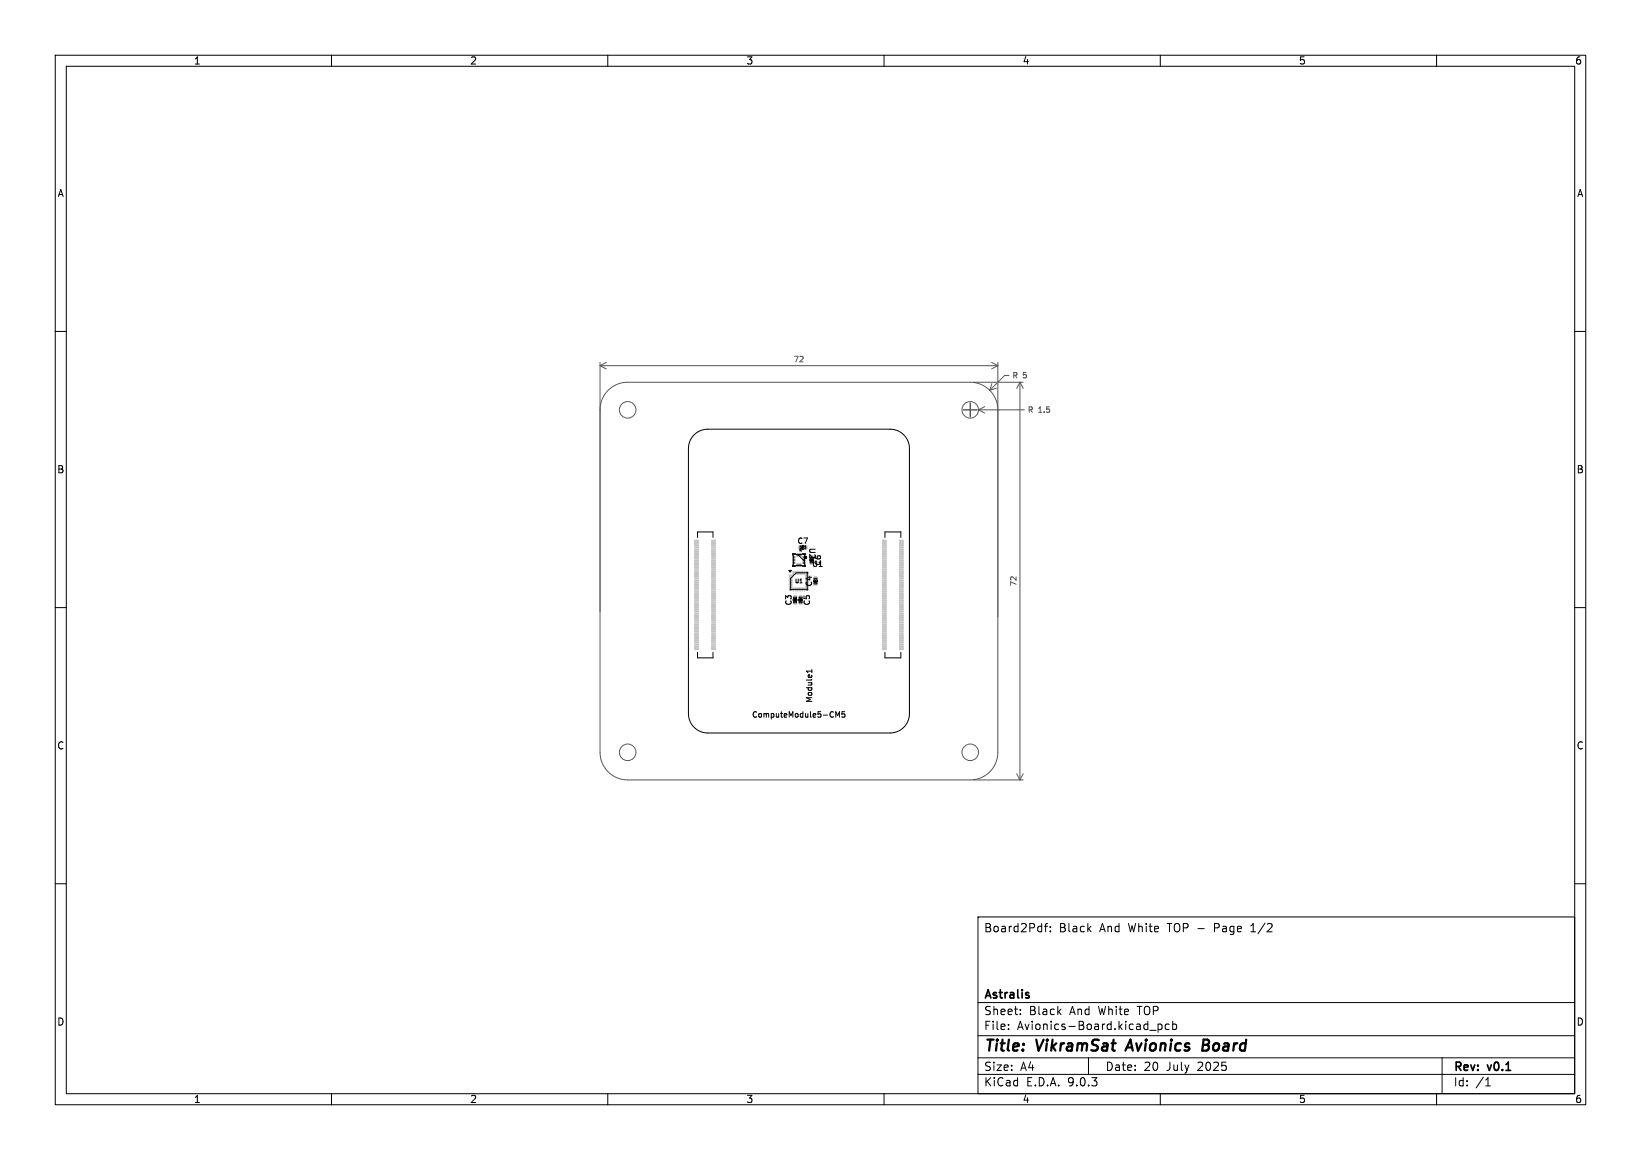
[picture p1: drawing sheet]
<svg xmlns="http://www.w3.org/2000/svg" width="297mm" height="210mm" viewBox="0 0 297 210" stroke-linecap="round" stroke-linejoin="round" font-family="sans-serif">
<g fill="#f0f0f0" stroke="#f0f0f0" stroke-width=".18">
<path d="M125.7 97.8h.7v.2h-.7z"/>
<path d="M128.8 97.8h.7v.2h-.7z"/>
<path d="M125.7 98.2h.7v.2h-.7z"/>
<path d="M128.8 98.2h.7v.2h-.7z"/>
<path d="M125.7 98.6h.7v.2h-.7z"/>
<path d="M128.8 98.6h.7v.2h-.7z"/>
<path d="M125.7 99h.7v.2h-.7z"/>
<path d="M128.8 99h.7v.2h-.7z"/>
<path d="M125.7 99.4h.7v.2h-.7z"/>
<path d="M128.8 99.4h.7v.2h-.7z"/>
<path d="M125.7 99.8h.7v.2h-.7z"/>
<path d="M128.8 99.8h.7v.2h-.7z"/>
<path d="M125.7 100.2h.7v.2h-.7z"/>
<path d="M128.8 100.2h.7v.2h-.7z"/>
<path d="M125.7 100.6h.7v.2h-.7z"/>
<path d="M128.8 100.6h.7v.2h-.7z"/>
<path d="M125.7 101h.7v.2h-.7z"/>
<path d="M128.8 101h.7v.2h-.7z"/>
<path d="M125.7 101.4h.7v.2h-.7z"/>
<path d="M128.8 101.4h.7v.2h-.7z"/>
<path d="M125.7 101.8h.7v.2h-.7z"/>
<path d="M128.8 101.8h.7v.2h-.7z"/>
<path d="M125.7 102.2h.7v.2h-.7z"/>
<path d="M128.8 102.2h.7v.2h-.7z"/>
<path d="M125.7 102.6h.7v.2h-.7z"/>
<path d="M128.8 102.6h.7v.2h-.7z"/>
<path d="M125.7 103h.7v.2h-.7z"/>
<path d="M128.8 103h.7v.2h-.7z"/>
<path d="M125.7 103.4h.7v.2h-.7z"/>
<path d="M128.8 103.4h.7v.2h-.7z"/>
<path d="M125.7 103.8h.7v.2h-.7z"/>
<path d="M128.8 103.8h.7v.2h-.7z"/>
<path d="M125.7 104.2h.7v.2h-.7z"/>
<path d="M128.8 104.2h.7v.2h-.7z"/>
<path d="M125.7 104.6h.7v.2h-.7z"/>
<path d="M128.8 104.6h.7v.2h-.7z"/>
<path d="M125.7 105h.7v.2h-.7z"/>
<path d="M128.8 105h.7v.2h-.7z"/>
<path d="M125.7 105.4h.7v.2h-.7z"/>
<path d="M128.8 105.4h.7v.2h-.7z"/>
<path d="M125.7 105.8h.7v.2h-.7z"/>
<path d="M128.8 105.8h.7v.2h-.7z"/>
<path d="M125.7 106.2h.7v.2h-.7z"/>
<path d="M128.8 106.2h.7v.2h-.7z"/>
<path d="M125.7 106.6h.7v.2h-.7z"/>
<path d="M128.8 106.6h.7v.2h-.7z"/>
<path d="M125.7 107h.7v.2h-.7z"/>
<path d="M128.8 107h.7v.2h-.7z"/>
<path d="M125.7 107.4h.7v.2h-.7z"/>
<path d="M128.8 107.4h.7v.2h-.7z"/>
<path d="M125.7 107.8h.7v.2h-.7z"/>
<path d="M128.8 107.8h.7v.2h-.7z"/>
<path d="M125.7 108.2h.7v.2h-.7z"/>
<path d="M128.8 108.2h.7v.2h-.7z"/>
<path d="M125.7 108.6h.7v.2h-.7z"/>
<path d="M128.8 108.6h.7v.2h-.7z"/>
<path d="M125.7 109h.7v.2h-.7z"/>
<path d="M128.8 109h.7v.2h-.7z"/>
<path d="M125.7 109.4h.7v.2h-.7z"/>
<path d="M128.8 109.4h.7v.2h-.7z"/>
<path d="M125.7 109.8h.7v.2h-.7z"/>
<path d="M128.8 109.8h.7v.2h-.7z"/>
<path d="M125.7 110.2h.7v.2h-.7z"/>
<path d="M128.8 110.2h.7v.2h-.7z"/>
<path d="M125.7 110.6h.7v.2h-.7z"/>
<path d="M128.8 110.6h.7v.2h-.7z"/>
<path d="M125.7 111h.7v.2h-.7z"/>
<path d="M128.8 111h.7v.2h-.7z"/>
<path d="M125.7 111.4h.7v.2h-.7z"/>
<path d="M128.8 111.4h.7v.2h-.7z"/>
<path d="M125.7 111.8h.7v.2h-.7z"/>
<path d="M128.8 111.8h.7v.2h-.7z"/>
<path d="M125.7 112.2h.7v.2h-.7z"/>
<path d="M128.8 112.2h.7v.2h-.7z"/>
<path d="M125.7 112.6h.7v.2h-.7z"/>
<path d="M128.8 112.6h.7v.2h-.7z"/>
<path d="M125.7 113h.7v.2h-.7z"/>
<path d="M128.8 113h.7v.2h-.7z"/>
<path d="M125.7 113.4h.7v.2h-.7z"/>
<path d="M128.8 113.4h.7v.2h-.7z"/>
<path d="M125.7 113.8h.7v.2h-.7z"/>
<path d="M128.8 113.8h.7v.2h-.7z"/>
<path d="M125.7 114.2h.7v.2h-.7z"/>
<path d="M128.8 114.2h.7v.2h-.7z"/>
<path d="M125.7 114.6h.7v.2h-.7z"/>
<path d="M128.8 114.6h.7v.2h-.7z"/>
<path d="M125.7 115h.7v.2h-.7z"/>
<path d="M128.8 115h.7v.2h-.7z"/>
<path d="M125.7 115.4h.7v.2h-.7z"/>
<path d="M128.8 115.4h.7v.2h-.7z"/>
<path d="M125.7 115.8h.7v.2h-.7z"/>
<path d="M128.8 115.8h.7v.2h-.7z"/>
<path d="M125.7 116.2h.7v.2h-.7z"/>
<path d="M128.8 116.2h.7v.2h-.7z"/>
<path d="M125.7 116.6h.7v.2h-.7z"/>
<path d="M128.8 116.6h.7v.2h-.7z"/>
<path d="M125.7 117h.7v.2h-.7z"/>
<path d="M128.8 117h.7v.2h-.7z"/>
<path d="M125.7 117.4h.7v.2h-.7z"/>
<path d="M128.8 117.4h.7v.2h-.7z"/>
<path d="M159.7 97.8h.7v.2h-.7z"/>
<path d="M162.8 97.8h.7v.2h-.7z"/>
<path d="M159.7 98.2h.7v.2h-.7z"/>
<path d="M162.8 98.2h.7v.2h-.7z"/>
<path d="M159.7 98.6h.7v.2h-.7z"/>
<path d="M162.8 98.6h.7v.2h-.7z"/>
<path d="M159.7 99h.7v.2h-.7z"/>
<path d="M162.8 99h.7v.2h-.7z"/>
<path d="M159.7 99.4h.7v.2h-.7z"/>
<path d="M162.8 99.4h.7v.2h-.7z"/>
<path d="M159.7 99.8h.7v.2h-.7z"/>
<path d="M162.8 99.8h.7v.2h-.7z"/>
<path d="M159.7 100.2h.7v.2h-.7z"/>
<path d="M162.8 100.2h.7v.2h-.7z"/>
<path d="M159.7 100.6h.7v.2h-.7z"/>
<path d="M162.8 100.6h.7v.2h-.7z"/>
<path d="M159.7 101h.7v.2h-.7z"/>
<path d="M162.8 101h.7v.2h-.7z"/>
<path d="M159.7 101.4h.7v.2h-.7z"/>
<path d="M162.8 101.4h.7v.2h-.7z"/>
<path d="M159.7 101.8h.7v.2h-.7z"/>
<path d="M162.8 101.8h.7v.2h-.7z"/>
<path d="M159.7 102.2h.7v.2h-.7z"/>
<path d="M162.8 102.2h.7v.2h-.7z"/>
<path d="M159.7 102.6h.7v.2h-.7z"/>
<path d="M162.8 102.6h.7v.2h-.7z"/>
<path d="M159.7 103h.7v.2h-.7z"/>
<path d="M162.8 103h.7v.2h-.7z"/>
<path d="M159.7 103.4h.7v.2h-.7z"/>
<path d="M162.8 103.4h.7v.2h-.7z"/>
<path d="M159.7 103.8h.7v.2h-.7z"/>
<path d="M162.8 103.8h.7v.2h-.7z"/>
<path d="M159.7 104.2h.7v.2h-.7z"/>
<path d="M162.8 104.2h.7v.2h-.7z"/>
<path d="M159.7 104.6h.7v.2h-.7z"/>
<path d="M162.8 104.6h.7v.2h-.7z"/>
<path d="M159.7 105h.7v.2h-.7z"/>
<path d="M162.8 105h.7v.2h-.7z"/>
<path d="M159.7 105.4h.7v.2h-.7z"/>
<path d="M162.8 105.4h.7v.2h-.7z"/>
<path d="M159.7 105.8h.7v.2h-.7z"/>
<path d="M162.8 105.8h.7v.2h-.7z"/>
<path d="M159.7 106.2h.7v.2h-.7z"/>
<path d="M162.8 106.2h.7v.2h-.7z"/>
<path d="M159.7 106.6h.7v.2h-.7z"/>
<path d="M162.8 106.6h.7v.2h-.7z"/>
<path d="M159.7 107h.7v.2h-.7z"/>
<path d="M162.8 107h.7v.2h-.7z"/>
<path d="M159.7 107.4h.7v.2h-.7z"/>
<path d="M162.8 107.4h.7v.2h-.7z"/>
<path d="M159.7 107.8h.7v.2h-.7z"/>
<path d="M162.8 107.8h.7v.2h-.7z"/>
<path d="M159.7 108.2h.7v.2h-.7z"/>
<path d="M162.8 108.2h.7v.2h-.7z"/>
<path d="M159.7 108.6h.7v.2h-.7z"/>
<path d="M162.8 108.6h.7v.2h-.7z"/>
<path d="M159.7 109h.7v.2h-.7z"/>
<path d="M162.8 109h.7v.2h-.7z"/>
<path d="M159.7 109.4h.7v.2h-.7z"/>
<path d="M162.8 109.4h.7v.2h-.7z"/>
<path d="M159.7 109.8h.7v.2h-.7z"/>
<path d="M162.8 109.8h.7v.2h-.7z"/>
<path d="M159.7 110.2h.7v.2h-.7z"/>
<path d="M162.8 110.2h.7v.2h-.7z"/>
<path d="M159.7 110.6h.7v.2h-.7z"/>
<path d="M162.8 110.6h.7v.2h-.7z"/>
<path d="M159.7 111h.7v.2h-.7z"/>
<path d="M162.8 111h.7v.2h-.7z"/>
<path d="M159.7 111.4h.7v.2h-.7z"/>
<path d="M162.8 111.4h.7v.2h-.7z"/>
<path d="M159.7 111.8h.7v.2h-.7z"/>
<path d="M162.8 111.8h.7v.2h-.7z"/>
<path d="M159.7 112.2h.7v.2h-.7z"/>
<path d="M162.8 112.2h.7v.2h-.7z"/>
<path d="M159.7 112.6h.7v.2h-.7z"/>
<path d="M162.8 112.6h.7v.2h-.7z"/>
<path d="M159.7 113h.7v.2h-.7z"/>
<path d="M162.8 113h.7v.2h-.7z"/>
<path d="M159.7 113.4h.7v.2h-.7z"/>
<path d="M162.8 113.4h.7v.2h-.7z"/>
<path d="M159.7 113.8h.7v.2h-.7z"/>
<path d="M162.8 113.8h.7v.2h-.7z"/>
<path d="M159.7 114.2h.7v.2h-.7z"/>
<path d="M162.8 114.2h.7v.2h-.7z"/>
<path d="M159.7 114.6h.7v.2h-.7z"/>
<path d="M162.8 114.6h.7v.2h-.7z"/>
<path d="M159.7 115h.7v.2h-.7z"/>
<path d="M162.8 115h.7v.2h-.7z"/>
<path d="M159.7 115.4h.7v.2h-.7z"/>
<path d="M162.8 115.4h.7v.2h-.7z"/>
<path d="M159.7 115.8h.7v.2h-.7z"/>
<path d="M162.8 115.8h.7v.2h-.7z"/>
<path d="M159.7 116.2h.7v.2h-.7z"/>
<path d="M162.8 116.2h.7v.2h-.7z"/>
<path d="M159.7 116.6h.7v.2h-.7z"/>
<path d="M162.8 116.6h.7v.2h-.7z"/>
<path d="M159.7 117h.7v.2h-.7z"/>
<path d="M162.8 117h.7v.2h-.7z"/>
<path d="M159.7 117.4h.7v.2h-.7z"/>
<path d="M162.8 117.4h.7v.2h-.7z"/>
<path d="M144.7 100.5h.3v.2h-.3z"/>
<path d="M144.2 100.5h.3v.2h-.3z"/>
<path d="M143.7 100.8h.3v.2h-.3z"/>
<path d="M143.7 101.3h.3v.2h-.3z"/>
<path d="M143.7 101.8h.3v.2h-.3z"/>
<path d="M144.2 102h.3v.3h-.3z"/>
<path d="M144.7 102h.3v.3h-.3z"/>
<path d="M145.2 101.8h.3v.2h-.3z"/>
<path d="M145.2 101.3h.3v.2h-.3z"/>
<path d="M145.2 100.8h.3v.2h-.3z"/>
<path d="M144.6 107.9h.6v.5h-.6z"/>
<path d="M144.6 108.9h.6v.4h-.6z"/>
<path d="M143.6 108.9h.6v.4h-.6z"/>
<path d="M143.6 107.9h.6v.5h-.6z"/>
<path d="M147.3 105.4h.6v.5h-.6z"/>
<path d="M147.3 104.5h.6v.5h-.6z"/>
<path d="M142.8 104.1h.5l.1 .2h-.5z"/>
<path d="M142.8 104.5h.5l.1 .2h-.5z"/>
<path d="M142.8 104.9h.5l.1 .2h-.5z"/>
<path d="M142.8 105.3h.5l.1 .2h-.5z"/>
<path d="M142.8 105.7h.5l.1 .2h-.5z"/>
<path d="M142.8 106.1h.5l.1 .2h-.5z"/>
<path d="M143.5 106.4l.2 .1v.5l-.2-.1z"/>
<path d="M143.9 106.4l.2 .1v.5l-.2-.1z"/>
<path d="M144.3 106.4l.2 .1v.5l-.2-.1z"/>
<path d="M144.7 106.4l.2 .1v.5l-.2-.1z"/>
<path d="M145.1 106.4l.2 .1v.5l-.2-.1z"/>
<path d="M145.5 106.4l.2 .1v.5l-.2-.1z"/>
<path d="M145.5 103.4l.2 .1v.5l-.2-.1z"/>
<path d="M145.1 103.4l.2 .1v.5l-.2-.1z"/>
<path d="M144.7 103.4l.2 .1v.5l-.2-.1z"/>
<path d="M144.3 103.4l.2 .1v.5l-.2-.1z"/>
<path d="M143.9 103.4l.2 .1v.5l-.2-.1z"/>
<path d="M143.5 103.4l.2 .1v.5l-.2-.1z"/>
<path d="M145.6 98.8h.4v.6h-.4z"/>
</g>
<path d="M144.8 99.1v1.5M144 106.7l-.1 1.4M144.8 106.7l.1 1.4M145.4 101.9h1.5M145.4 100.9h1.5" fill="none" stroke="#f0f0f0" stroke-width=".2"/>
<g fill="#c4c4c4" stroke="#c4c4c4" stroke-width=".18">
<path d="M125.7 97.8h.7v.2h-.7z"/>
<path d="M128.8 97.8h.7v.2h-.7z"/>
<path d="M125.7 98.2h.7v.2h-.7z"/>
<path d="M128.8 98.2h.7v.2h-.7z"/>
<path d="M125.7 98.6h.7v.2h-.7z"/>
<path d="M128.8 98.6h.7v.2h-.7z"/>
<path d="M125.7 99h.7v.2h-.7z"/>
<path d="M128.8 99h.7v.2h-.7z"/>
<path d="M125.7 99.4h.7v.2h-.7z"/>
<path d="M128.8 99.4h.7v.2h-.7z"/>
<path d="M125.7 99.8h.7v.2h-.7z"/>
<path d="M128.8 99.8h.7v.2h-.7z"/>
<path d="M125.7 100.2h.7v.2h-.7z"/>
<path d="M128.8 100.2h.7v.2h-.7z"/>
<path d="M125.7 100.6h.7v.2h-.7z"/>
<path d="M128.8 100.6h.7v.2h-.7z"/>
<path d="M125.7 101h.7v.2h-.7z"/>
<path d="M128.8 101h.7v.2h-.7z"/>
<path d="M125.7 101.4h.7v.2h-.7z"/>
<path d="M128.8 101.4h.7v.2h-.7z"/>
<path d="M125.7 101.8h.7v.2h-.7z"/>
<path d="M128.8 101.8h.7v.2h-.7z"/>
<path d="M125.7 102.2h.7v.2h-.7z"/>
<path d="M128.8 102.2h.7v.2h-.7z"/>
<path d="M125.7 102.6h.7v.2h-.7z"/>
<path d="M128.8 102.6h.7v.2h-.7z"/>
<path d="M125.7 103h.7v.2h-.7z"/>
<path d="M128.8 103h.7v.2h-.7z"/>
<path d="M125.7 103.4h.7v.2h-.7z"/>
<path d="M128.8 103.4h.7v.2h-.7z"/>
<path d="M125.7 103.8h.7v.2h-.7z"/>
<path d="M128.8 103.8h.7v.2h-.7z"/>
<path d="M125.7 104.2h.7v.2h-.7z"/>
<path d="M128.8 104.2h.7v.2h-.7z"/>
<path d="M125.7 104.6h.7v.2h-.7z"/>
<path d="M128.8 104.6h.7v.2h-.7z"/>
<path d="M125.7 105h.7v.2h-.7z"/>
<path d="M128.8 105h.7v.2h-.7z"/>
<path d="M125.7 105.4h.7v.2h-.7z"/>
<path d="M128.8 105.4h.7v.2h-.7z"/>
<path d="M125.7 105.8h.7v.2h-.7z"/>
<path d="M128.8 105.8h.7v.2h-.7z"/>
<path d="M125.7 106.2h.7v.2h-.7z"/>
<path d="M128.8 106.2h.7v.2h-.7z"/>
<path d="M125.7 106.6h.7v.2h-.7z"/>
<path d="M128.8 106.6h.7v.2h-.7z"/>
<path d="M125.7 107h.7v.2h-.7z"/>
<path d="M128.8 107h.7v.2h-.7z"/>
<path d="M125.7 107.4h.7v.2h-.7z"/>
<path d="M128.8 107.4h.7v.2h-.7z"/>
<path d="M125.7 107.8h.7v.2h-.7z"/>
<path d="M128.8 107.8h.7v.2h-.7z"/>
<path d="M125.7 108.2h.7v.2h-.7z"/>
<path d="M128.8 108.2h.7v.2h-.7z"/>
<path d="M125.7 108.6h.7v.2h-.7z"/>
<path d="M128.8 108.6h.7v.2h-.7z"/>
<path d="M125.7 109h.7v.2h-.7z"/>
<path d="M128.8 109h.7v.2h-.7z"/>
<path d="M125.7 109.4h.7v.2h-.7z"/>
<path d="M128.8 109.4h.7v.2h-.7z"/>
<path d="M125.7 109.8h.7v.2h-.7z"/>
<path d="M128.8 109.8h.7v.2h-.7z"/>
<path d="M125.7 110.2h.7v.2h-.7z"/>
<path d="M128.8 110.2h.7v.2h-.7z"/>
<path d="M125.7 110.6h.7v.2h-.7z"/>
<path d="M128.8 110.6h.7v.2h-.7z"/>
<path d="M125.7 111h.7v.2h-.7z"/>
<path d="M128.8 111h.7v.2h-.7z"/>
<path d="M125.7 111.4h.7v.2h-.7z"/>
<path d="M128.8 111.4h.7v.2h-.7z"/>
<path d="M125.7 111.8h.7v.2h-.7z"/>
<path d="M128.8 111.8h.7v.2h-.7z"/>
<path d="M125.7 112.2h.7v.2h-.7z"/>
<path d="M128.8 112.2h.7v.2h-.7z"/>
<path d="M125.7 112.6h.7v.2h-.7z"/>
<path d="M128.8 112.6h.7v.2h-.7z"/>
<path d="M125.7 113h.7v.2h-.7z"/>
<path d="M128.8 113h.7v.2h-.7z"/>
<path d="M125.7 113.4h.7v.2h-.7z"/>
<path d="M128.8 113.4h.7v.2h-.7z"/>
<path d="M125.7 113.8h.7v.2h-.7z"/>
<path d="M128.8 113.8h.7v.2h-.7z"/>
<path d="M125.7 114.2h.7v.2h-.7z"/>
<path d="M128.8 114.2h.7v.2h-.7z"/>
<path d="M125.7 114.6h.7v.2h-.7z"/>
<path d="M128.8 114.6h.7v.2h-.7z"/>
<path d="M125.7 115h.7v.2h-.7z"/>
<path d="M128.8 115h.7v.2h-.7z"/>
<path d="M125.7 115.4h.7v.2h-.7z"/>
<path d="M128.8 115.4h.7v.2h-.7z"/>
<path d="M125.7 115.8h.7v.2h-.7z"/>
<path d="M128.8 115.8h.7v.2h-.7z"/>
<path d="M125.7 116.2h.7v.2h-.7z"/>
<path d="M128.8 116.2h.7v.2h-.7z"/>
<path d="M125.7 116.6h.7v.2h-.7z"/>
<path d="M128.8 116.6h.7v.2h-.7z"/>
<path d="M125.7 117h.7v.2h-.7z"/>
<path d="M128.8 117h.7v.2h-.7z"/>
<path d="M125.7 117.4h.7v.2h-.7z"/>
<path d="M128.8 117.4h.7v.2h-.7z"/>
<path d="M159.7 97.8h.7v.2h-.7z"/>
<path d="M162.8 97.8h.7v.2h-.7z"/>
<path d="M159.7 98.2h.7v.2h-.7z"/>
<path d="M162.8 98.2h.7v.2h-.7z"/>
<path d="M159.7 98.6h.7v.2h-.7z"/>
<path d="M162.8 98.6h.7v.2h-.7z"/>
<path d="M159.7 99h.7v.2h-.7z"/>
<path d="M162.8 99h.7v.2h-.7z"/>
<path d="M159.7 99.4h.7v.2h-.7z"/>
<path d="M162.8 99.4h.7v.2h-.7z"/>
<path d="M159.7 99.8h.7v.2h-.7z"/>
<path d="M162.8 99.8h.7v.2h-.7z"/>
<path d="M159.7 100.2h.7v.2h-.7z"/>
<path d="M162.8 100.2h.7v.2h-.7z"/>
<path d="M159.7 100.6h.7v.2h-.7z"/>
<path d="M162.8 100.6h.7v.2h-.7z"/>
<path d="M159.7 101h.7v.2h-.7z"/>
<path d="M162.8 101h.7v.2h-.7z"/>
<path d="M159.7 101.4h.7v.2h-.7z"/>
<path d="M162.8 101.4h.7v.2h-.7z"/>
<path d="M159.7 101.8h.7v.2h-.7z"/>
<path d="M162.8 101.8h.7v.2h-.7z"/>
<path d="M159.7 102.2h.7v.2h-.7z"/>
<path d="M162.8 102.2h.7v.2h-.7z"/>
<path d="M159.7 102.6h.7v.2h-.7z"/>
<path d="M162.8 102.6h.7v.2h-.7z"/>
<path d="M159.7 103h.7v.2h-.7z"/>
<path d="M162.8 103h.7v.2h-.7z"/>
<path d="M159.7 103.4h.7v.2h-.7z"/>
<path d="M162.8 103.4h.7v.2h-.7z"/>
<path d="M159.7 103.8h.7v.2h-.7z"/>
<path d="M162.8 103.8h.7v.2h-.7z"/>
<path d="M159.7 104.2h.7v.2h-.7z"/>
<path d="M162.8 104.2h.7v.2h-.7z"/>
<path d="M159.7 104.6h.7v.2h-.7z"/>
<path d="M162.8 104.6h.7v.2h-.7z"/>
<path d="M159.7 105h.7v.2h-.7z"/>
<path d="M162.8 105h.7v.2h-.7z"/>
<path d="M159.7 105.4h.7v.2h-.7z"/>
<path d="M162.8 105.4h.7v.2h-.7z"/>
<path d="M159.7 105.8h.7v.2h-.7z"/>
<path d="M162.8 105.8h.7v.2h-.7z"/>
<path d="M159.7 106.2h.7v.2h-.7z"/>
<path d="M162.8 106.2h.7v.2h-.7z"/>
<path d="M159.7 106.6h.7v.2h-.7z"/>
<path d="M162.8 106.6h.7v.2h-.7z"/>
<path d="M159.7 107h.7v.2h-.7z"/>
<path d="M162.8 107h.7v.2h-.7z"/>
<path d="M159.7 107.4h.7v.2h-.7z"/>
<path d="M162.8 107.4h.7v.2h-.7z"/>
<path d="M159.7 107.8h.7v.2h-.7z"/>
<path d="M162.8 107.8h.7v.2h-.7z"/>
<path d="M159.7 108.2h.7v.2h-.7z"/>
<path d="M162.8 108.2h.7v.2h-.7z"/>
<path d="M159.7 108.6h.7v.2h-.7z"/>
<path d="M162.8 108.6h.7v.2h-.7z"/>
<path d="M159.7 109h.7v.2h-.7z"/>
<path d="M162.8 109h.7v.2h-.7z"/>
<path d="M159.7 109.4h.7v.2h-.7z"/>
<path d="M162.8 109.4h.7v.2h-.7z"/>
<path d="M159.7 109.8h.7v.2h-.7z"/>
<path d="M162.8 109.8h.7v.2h-.7z"/>
<path d="M159.7 110.2h.7v.2h-.7z"/>
<path d="M162.8 110.2h.7v.2h-.7z"/>
<path d="M159.7 110.6h.7v.2h-.7z"/>
<path d="M162.8 110.6h.7v.2h-.7z"/>
<path d="M159.7 111h.7v.2h-.7z"/>
<path d="M162.8 111h.7v.2h-.7z"/>
<path d="M159.7 111.4h.7v.2h-.7z"/>
<path d="M162.8 111.4h.7v.2h-.7z"/>
<path d="M159.7 111.8h.7v.2h-.7z"/>
<path d="M162.8 111.8h.7v.2h-.7z"/>
<path d="M159.7 112.2h.7v.2h-.7z"/>
<path d="M162.8 112.2h.7v.2h-.7z"/>
<path d="M159.7 112.6h.7v.2h-.7z"/>
<path d="M162.8 112.6h.7v.2h-.7z"/>
<path d="M159.7 113h.7v.2h-.7z"/>
<path d="M162.8 113h.7v.2h-.7z"/>
<path d="M159.7 113.4h.7v.2h-.7z"/>
<path d="M162.8 113.4h.7v.2h-.7z"/>
<path d="M159.7 113.8h.7v.2h-.7z"/>
<path d="M162.8 113.8h.7v.2h-.7z"/>
<path d="M159.7 114.2h.7v.2h-.7z"/>
<path d="M162.8 114.2h.7v.2h-.7z"/>
<path d="M159.7 114.6h.7v.2h-.7z"/>
<path d="M162.8 114.6h.7v.2h-.7z"/>
<path d="M159.7 115h.7v.2h-.7z"/>
<path d="M162.8 115h.7v.2h-.7z"/>
<path d="M159.7 115.4h.7v.2h-.7z"/>
<path d="M162.8 115.4h.7v.2h-.7z"/>
<path d="M159.7 115.8h.7v.2h-.7z"/>
<path d="M162.8 115.8h.7v.2h-.7z"/>
<path d="M159.7 116.2h.7v.2h-.7z"/>
<path d="M162.8 116.2h.7v.2h-.7z"/>
<path d="M159.7 116.6h.7v.2h-.7z"/>
<path d="M162.8 116.6h.7v.2h-.7z"/>
<path d="M159.7 117h.7v.2h-.7z"/>
<path d="M162.8 117h.7v.2h-.7z"/>
<path d="M159.7 117.4h.7v.2h-.7z"/>
<path d="M162.8 117.4h.7v.2h-.7z"/>
<path d="M144.7 100.5h.3v.2h-.3z"/>
<path d="M144.2 100.5h.3v.2h-.3z"/>
<path d="M143.7 100.8h.3v.2h-.3z"/>
<path d="M143.7 101.3h.3v.2h-.3z"/>
<path d="M143.7 101.8h.3v.2h-.3z"/>
<path d="M144.2 102h.3v.3h-.3z"/>
<path d="M144.7 102h.3v.3h-.3z"/>
<path d="M145.2 101.8h.3v.2h-.3z"/>
<path d="M145.2 101.3h.3v.2h-.3z"/>
<path d="M145.2 100.8h.3v.2h-.3z"/>
<path d="M144.6 107.9h.6v.5h-.6z"/>
<path d="M144.6 108.9h.6v.4h-.6z"/>
<path d="M143.6 108.9h.6v.4h-.6z"/>
<path d="M143.6 107.9h.6v.5h-.6z"/>
<path d="M147.3 105.4h.6v.5h-.6z"/>
<path d="M147.3 104.5h.6v.5h-.6z"/>
<path d="M142.8 104.1h.5l.1 .2h-.5z"/>
<path d="M142.8 104.5h.5l.1 .2h-.5z"/>
<path d="M142.8 104.9h.5l.1 .2h-.5z"/>
<path d="M142.8 105.3h.5l.1 .2h-.5z"/>
<path d="M142.8 105.7h.5l.1 .2h-.5z"/>
<path d="M142.8 106.1h.5l.1 .2h-.5z"/>
<path d="M143.5 106.4l.2 .1v.5l-.2-.1z"/>
<path d="M143.9 106.4l.2 .1v.5l-.2-.1z"/>
<path d="M144.3 106.4l.2 .1v.5l-.2-.1z"/>
<path d="M144.7 106.4l.2 .1v.5l-.2-.1z"/>
<path d="M145.1 106.4l.2 .1v.5l-.2-.1z"/>
<path d="M145.5 106.4l.2 .1v.5l-.2-.1z"/>
<path d="M145.5 103.4l.2 .1v.5l-.2-.1z"/>
<path d="M145.1 103.4l.2 .1v.5l-.2-.1z"/>
<path d="M144.7 103.4l.2 .1v.5l-.2-.1z"/>
<path d="M144.3 103.4l.2 .1v.5l-.2-.1z"/>
<path d="M143.9 103.4l.2 .1v.5l-.2-.1z"/>
<path d="M143.5 103.4l.2 .1v.5l-.2-.1z"/>
<path d="M145.6 98.8h.4v.6h-.4z"/>
</g>
<g fill="none" stroke="#000" stroke-width=".18">
<path d="M10 10h277v190h-277zM12 12h273v186h-273zM60 10v2M110 10v2M160 10v2M210 10v2M260 10v2M10 60h2M125.6 78.7a3.5 3.5 0 0 1 2.5-1h33a3.5 3.5 0 0 1 3.5 3.5v48a3.5 3.5 0 0 1-3.5 3.5h-33a3.5 3.5 0 0 1-3.5-3.5v-48a3.5 3.5 0 0 1 1-2.5zM285 60h2M126.2 97.3v-1h2.8v1M144.8 99.4h1"/>
<path d="M145.2 99.5h.2M160.2 97.3v-1h2.8v1M10 110h2M126.2 118.1v1h2.8v-1M143 106.6v.2h.2M143.1 104.7l1-1h2v3h-3zM143.4 102.3v.2h.6M143.6 100.4h2v2h-2zM143.6 100.8h.1v.2h-.1M143.6 101.3h.1v.2h-.1M143.6 101.8h.1v.2h-.1M143.6 108.1h.5v1h-.5"/>
<path d="M144 100.2h-.6v.3M144.2 100.4v.1h.3v-.1M144.2 102.4v-.1h.3v.1M144.3 108.5v.2M144.4 100.4l1.2 1.2M144.5 108.5v.2M144.7 108.1h.4v1h-.4zM144.7 102.4v-.1h.3v.1M144.7 100.4v.1h.3v-.1M145.2 100.2h.6v.3M145.3 108.5v.2M145.6 100.8h-.1v.2h.1"/>
<path d="M145.6 101.3h-.1v.2h.1M145.6 101.8h-.1v.2h.1M145.8 102.3v.2h-.6M145.9 103.6h.3v.3M146.2 106.6v.2h-.3M146.5 101.3v.2M146.6 100.9v1M147.1 100.9v1M147.3 101.3v.2M147.4 104.7h.4v1h-.4M148 105.1v.2M160.2 118.1v1h2.8v-1"/>
<path d="M285 110h2M146.9 121.2v.6M146.9 121.5h-1l.3 .3M150.8 128.9h.1M150.8 129.7v.1M151.3 129.8v-1l.3 .8 .3-.8v1M152.9 128.8h-.5v.5h.4l.1 .4-.2 .1-.3-.1M10 160h2M177 166h108v32h-108zM189 167.7h.6M189.6 167.2l-.4 .2v1.3M190.1 168.6v.1"/>
<path d="M190.1 167.8v.1M226.4 168.7h.8M226.7 167.4l-.3 .2M285 160h2M60 198v2M110 198v2M160 198v2M177 194.5h108M177 191.5h108M177 187.5h108M177 181.5h108M182.5 186.3v.1"/>
<path d="M182.5 185.5v.1M184.7 183.6v.1M184.7 182.8v.1M197 191.5v3M208.1 186.5h1.1M209.6 185.5l.4-.1 .3 .3v.4l-.1 .2h-.6M209.6 185.4v1.5M210 198v2M211.6 185.5l-.4-.1-.3 .3v.4l.1 .2h.6M212.2 185.5l.5-.1 .3 .3v.4l-.2 .2h-.6M212.2 184.9v1.5M260 198v2"/>
<path d="M261 191.5v6.5M268.9 196.6h.8M269 195.5l.3-.4v1.5"/>
</g>
<path d="M142.8 103.3h.4l-.2 .3z" fill="#000" stroke="#000" stroke-width=".18"/>
<path d="M204.6 188.2l-.9 2M217.7 189.2h.7M218.4 189.2l.3 .1M218.5 188.2h-.7l-.2 2 1-.1M218.6 189.1l-.2 .1" fill="none" stroke="#000" stroke-width=".4"/>
<g fill="none" stroke="#575757" stroke-width=".18">
<path d="M108.6 74.2a5 5 0 0 1 5-5h62a5 5 0 0 1 5 5M108.6 65.6v70.6a5 5 0 0 0 5 5h62a5 5 0 0 0 5-5v-70.6M108.6 66.2h72M108.6 66.2l1.1 .6M109.7 65.6l-1.1 .6M174.3 74.2h2.6M175.6 72.9v2.6M176.1 69.2h9.1M177.1 74.2h8.3M177.1 74.2l1.1 .6M178.2 73.6l-1.1 .6M179.5 65.6l1.1 .6"/>
<path d="M179.5 69.5l-.4 1.2M180.3 70.3l-1.2 .4M180.6 66.2l-1.1 .6M182.6 68h-.8l-2.7 2.7M184.6 69.2v72M184.6 69.2l.6 1.1M184.6 69.2l-.6 1.1M176.1 141.2h9.1M184 140.1l.6 1.1M185.2 140.1l-.6 1.1"/>
<circle cx="113.6" cy="74.2" r="1.5"/>
<circle cx="175.6" cy="74.2" r="1.5"/>
<circle cx="113.6" cy="136.2" r="1.5"/>
<circle cx="175.6" cy="136.2" r="1.5"/>
</g>
<g font-size="2.8">
<text x="178" y="190.9">Title:</text>
<text x="187.7" y="190.9">VikramSat</text>
<text x="204.8" y="190.9">Avionics</text>
<text x="219.3" y="190.9">Board</text>
</g>
<g font-size="2.1">
<text x="178" y="169">Board2Pdf:</text>
<text x="191.7" y="169">Black</text>
<text x="199.1" y="169">And</text>
<text x="204.4" y="169">White</text>
<text x="211.6" y="169">TOP -</text>
<text x="220.3" y="169">Page</text>
<text x="227.1" y="169">1/2</text>
<text x="178" y="184">Sheet:</text>
<text x="178" y="181.2">Astralis</text>
<text x="186.2" y="184">Black</text>
<text x="193.7" y="184">And</text>
<text x="199" y="184">White</text>
<text x="206.2" y="184">TOP</text>
<text x="178" y="186.7">File:</text>
<text x="184.1" y="186.7">Avionics-Board.kicad_pcb</text>
<text x="178" y="196.9">KiCad</text>
<text x="178" y="194.1">Size:</text>
<text x="184.7" y="194.1">A4</text>
<text x="185.7" y="196.9">E.D.A.</text>
<text x="193.3" y="196.9">9.0.3</text>
<text x="200" y="194.1">Date:</text>
<text x="207" y="194.1">20</text>
<text x="211.2" y="194.1">July</text>
<text x="216.9" y="194.1">2025</text>
<text x="263" y="194.3">Rev:</text>
<text x="263" y="196.9">Id:</text>
<text x="267.1" y="196.9">/1</text>
<text x="269.4" y="194.3">v0.1</text>
</g>
<g font-size="1.8">
<text x="35" y="11.9">1</text>
<text x="85" y="11.9">2</text>
<text x="135" y="11.9">3</text>
<text x="185" y="11.9">4</text>
<text x="235" y="11.9">5</text>
<text x="285" y="11.9">6</text>
<text x="10.3" y="35.9">A</text>
<text x="285.4" y="35.9">A</text>
<text x="10.3" y="85.9">B</text>
<text x="285.3" y="85.9">B</text>
<text x="10.3" y="135.9">C</text>
<text x="285.3" y="135.9">C</text>
<text x="10.3" y="185.9">D</text>
<text x="285.3" y="185.9">D</text>
<text x="35" y="199.9">1</text>
<text x="85" y="199.9">2</text>
<text x="135" y="199.9">3</text>
<text x="185" y="199.9">4</text>
<text x="235" y="199.9">5</text>
<text x="285" y="199.9">6</text>
</g>
<g font-size="1.4" fill="#575757">
<text x="143.5" y="65.8">72</text>
<text x="183.1" y="68.7">R</text>
<text x="185.1" y="68.7">5</text>
<text x="185.9" y="74.9">R</text>
<text x="187.9" y="74.9">1.5</text>
<text x="184.2" y="106.3" transform="rotate(-90 184.2 106.3)">72</text>
</g>
<g font-size="1.4">
<text x="143.9" y="99.1" transform="rotate(90 143.9 99.1)">*</text>
<text x="144.2" y="98.7">C7</text>
<text x="146.3" y="99.1" transform="rotate(90 146.3 99.1)">U2</text>
<text x="146.9" y="102.8">U1</text>
<text x="147.2" y="106.3" transform="rotate(-90 147.2 106.3)">C4</text>
<text x="148.8" y="102.5" transform="rotate(-90 148.8 102.5)">C6</text>
<text x="143.5" y="109.7" transform="rotate(-90 143.5 109.7)">C3</text>
<text x="146.8" y="109.7" transform="rotate(-90 146.8 109.7)">C5</text>
<text x="136" y="130.1">ComputeModule5-CM5</text>
<text x="147.2" y="127.3" transform="rotate(-90 147.2 127.3)">Module1</text>
</g>
<text font-size="1" x="143.8" y="105.7">U1</text>
<g font-size=".3">
<text x="145" y="99.3">C7</text>
<text x="147.1" y="101.7" transform="rotate(-90 147.1 101.7)">C6</text>
<text x="147.8" y="105.5" transform="rotate(-90 147.8 105.5)">C4</text>
<text x="144.1" y="108.9" transform="rotate(-90 144.1 108.9)">C3</text>
<text x="145.1" y="108.9" transform="rotate(-90 145.1 108.9)">C5</text>
</g>
</svg>
